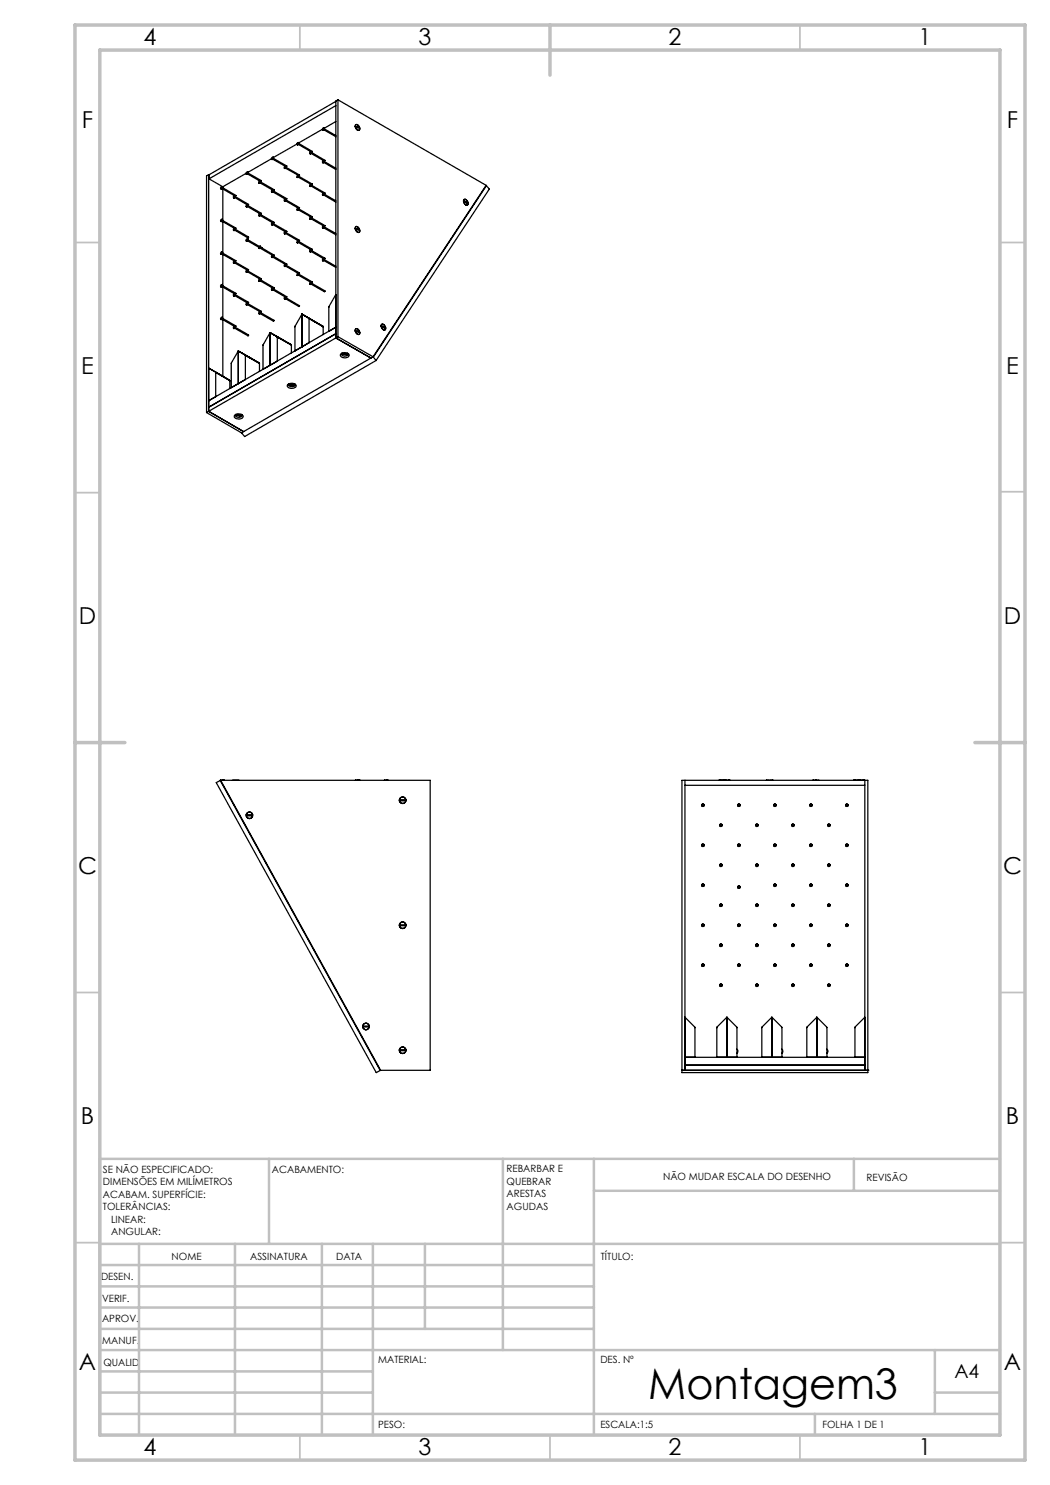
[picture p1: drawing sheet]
<svg xmlns="http://www.w3.org/2000/svg" width="210mm" height="297mm" viewBox="0 0 210 297" stroke-linecap="round" stroke-linejoin="round" font-family="sans-serif">
<g fill="none" stroke="#c0c0c0" stroke-width=".35">
<path d="M60 5v5M160 5v5M15 48.5h5M200 48.5h5M15 98.5h5M200 98.4h5M15 198.5h5M200 198.5h5M15 248.5h5M200 248.5h5M60 287v5M110 287v5"/>
<path d="M160 287v5"/>
</g>
<g fill="none" stroke="#c0c0c0" stroke-width=".5">
<path d="M53.8 231.8v17M100.6 231.8v38.2M118.8 231.8v55.2M118.8 238.2h81.2M170.8 231.8v6.4M200 231.8h-180v55.2M20 248.8h180M20 257.3h98.8M20 253h98.8M27.8 248.8v38.2M47 248.8v38.2M64.4 248.8v38.2"/>
<path d="M74.6 248.8v38.2M85 248.8v17M20 265.8h98.8M20 261.5h98.8M20 278.5h54.6M20 274.3h54.6M20 270h180M187 278.5h13M187 270v12.8M20 282.8h180M163 282.8v4.2"/>
</g>
<path d="M15 5h190v287h-190zM20 10h180v277h-180zM110 5v10M15 148.5h10M195 148.5h10" fill="none" stroke="#c0c0c0" stroke-width=".7"/>
<g fill="none" stroke="#000" stroke-width=".25">
<path d="M67.6 20l-.4 .2v47.4M67.6 20v47.3M67.6 20l29.7 17.1-22.6 34.3-7.1-4.1M41.7 34.9v47.4M41.7 34.9l-.4 .3v47.3M41.7 34.9l.1 .1M41.8 35v.8M41.8 35.8l2.8 1.6M44.2 37.4h.3l-.3 .3-.1-.1zM44.4 37.3a.25 .25 0 0 1 .1 .3 .25 .25 0 0 1-.3 .1l.2-.1zM44.4 37.7l2.4 1.4M44.5 37.5l2.7 1.6"/>
<path d="M44.6 37.4v.2M44.6 37.8v6.3M46.7 39.2h.3l-.3 .3zM47 39.1a.25 .25 0 0 1 0 .3 .25 .25 0 0 1-.3 .1l.3-.1zM47 39.5l2.4 1.4M47.1 39.3l2.6 1.6M47.2 39.1l-.1 .2M47.2 39.1h.1M49.2 34.7l-4.6 2.7M49.4 34.4a.18 .18 0 0 1 .1 .3 .18 .18 0 0 1-.3 0zM49.5 34.4a.25 .25 0 0 1 .1 .3 .25 .25 0 0 1-.4 .1l.3-.1zM49.5 34.8l2.4 1.4"/>
<path d="M49.6 34.6l2.6 1.5-.1 .2M51.9 36.2h.1a.18 .18 0 0 1 .1 .3 .18 .18 0 0 1-.3-.1zM52 36.2a.25 .25 0 0 1 .1 .3 .25 .25 0 0 1-.3 .1l.2-.1zM52 36.6l2.5 1.4M52.1 36.4l2.7 1.5-.1 .2M54.3 31.7l-4.7 2.8M54.4 38h.1a.18 .18 0 0 1 .1 .3 .18 .18 0 0 1-.3-.1zM54.6 31.9l2.4 1.3M54.6 38.4l2.4 1.4M54.6 31.4l.1 .1a.28 .28 0 0 1-.1 .3 .28 .28 0 0 1-.3 .1l.3-.2zM54.6 38a.28 .28 0 0 1 0 .3 .28 .28 0 0 1-.3 .1 .3 .3 0 0 0 .3-.1 .3 .3 0 0 0 0-.3zM54.7 38.2l2.6 1.5v.2"/>
<path d="M54.7 31.7l2.6 1.5v.2M56.9 39.9l.1-.1a.16 .16 0 0 1 .1 .2 .16 .16 0 0 1-.3 0zM57.2 33.2v.1a.25 .25 0 0 1 0 .3 .25 .25 0 0 1-.3 .1l.3-.2zM57.2 39.8v.1a.25 .25 0 0 1 0 .2 .25 .25 0 0 1-.3 .1 .3 .3 0 0 0 .3-.4zM57.2 33.7l2.4 1.3M57.2 33.5l2.7 1.5-.1 .2M59.4 28.8l-4.7 2.7M59.5 28.6h.2l-.3 .3zM59.7 35a.25 .25 0 0 1 0 .3 .25 .25 0 0 1-.3 .2l.3-.2zM59.7 35.5l2.4 1.3M59.7 28.9l2.4 1.4M59.7 28.5l.1 .1a.28 .28 0 0 1-.1 .3 .28 .28 0 0 1-.3 0h.1"/>
<path d="M59.7 28.5l-.2 .4M59.8 35.3l2.6 1.5-.1 .2M59.8 28.7l2.6 1.6-.1 .1M62 36.9h.2a.21 .21 0 0 1 0 .2 .21 .21 0 0 1-.3 0zM62.1 30.3l.2 .1-.3 .3-.1-.1zM62.2 30.3a.25 .25 0 0 1 .1 .3 .25 .25 0 0 1-.3 .1l.2-.1zM62.2 36.8a.25 .25 0 0 1 .1 .3 .25 .25 0 0 1-.3 .1l.2-.1zM62.2 30.7l2.5 1.4M62.2 37.2l2.5 1.4M62.3 37.1l2.7 1.5-.1 .2M62.3 30.5l2.7 1.6-.1 .1M64.5 25.9l-4.7 2.7"/>
<path d="M64.6 38.7h.2l-.3 .3zM64.6 32.1l.2 .1-.2 .3a.2 .2 0 0 1-.1-.2 .2 .2 0 0 1 .1-.2zM64.6 25.6l.2 .1-.2 .3a.2 .2 0 0 1-.1-.2 .2 .2 0 0 1 .1-.2zM64.8 32.1a.25 .25 0 0 1 0 .3 .25 .25 0 0 1-.3 .1h.2zM64.8 25.6a.25 .25 0 0 1 0 .3 .25 .25 0 0 1-.3 .1l.2-.1zM64.8 38.6a.25 .25 0 0 1 0 .3 .25 .25 0 0 1-.3 .1h.2zM64.8 32.5l2.4 1.4M64.8 26l2.4 1.3M64.8 39l2.4 1.4M64.9 32.3l2.3 1.4M64.9 25.8l2.3 1.3M64.9 38.8l2.3 1.4"/>
<path d="M67.2 20.3l-25.4 14.7M67.2 21.1l-25.4 14.7M67.2 24.3l-2.3 1.3M71 25.4h.8M71.1 25l.4-.1 .4 .5h-.9zM71.1 25.6h.8v.3l-.4 .1zM71.2 24.9a.73 .73 0 0 1 .6 1.2 .78 .78 0 0 1-.6-1.2zM71.8 25.4v.2M71.9 25.4h-.1M92.8 39.9a.73 .73 0 0 1 .7 1.1 .78 .78 0 0 1-.7-1.1zM44.2 57l.1-.1 .2 .1a.2 .2 0 0 1-.1 .3 .2 .2 0 0 1-.3-.1zM44.2 43.9h.2a.21 .21 0 0 1 0 .3 .21 .21 0 0 1-.3 0z"/>
<path d="M44.4 50.4a.27 .27 0 0 1 .1 .3 .27 .27 0 0 1-.3 .1l.2-.1zM44.4 56.9a.26 .26 0 0 1 .1 .3 .26 .26 0 0 1-.3 .2 .3 .3 0 0 0 .2-.5zM44.4 43.8a.25 .25 0 0 1 .1 .4 .25 .25 0 0 1-.3 .1l.2-.2zM44.4 50.8l2.4 1.4M44.4 57.3l2.4 1.4M44.4 44.2l2.4 1.4M44.5 57.1l2.7 1.6-.1 .1M44.5 44.1l2.7 1.5-.1 .2M44.5 50.6l2.7 1.5M44.6 44.3v6.3M44.6 50.9v6.3M44.6 57.4v6.3"/>
<path d="M46.7 45.7l.3 .1-.3 .3zM46.7 58.8l.2-.1 .1 .1-.2 .3h-.1zM47 45.6a.25 .25 0 0 1 0 .4 .25 .25 0 0 1-.3 .1l.3-.2zM47 52.2a.25 .25 0 0 1 0 .3 .25 .25 0 0 1-.3 .1l.3-.1zM47 58.7a.27 .27 0 0 1 0 .3 .27 .27 0 0 1-.3 .2 .3 .3 0 0 0 .3-.5zM47 52.6l2.4 1.4M47 59.1l2.4 1.4M47.1 58.9l2.6 1.6-.1 .1M47.1 45.9l2.6 1.6-.1 .1-2.6-1.6M47.1 52.4l2.6 1.5M47.2 52.2l-.1 .1M47.2 52.1v.1"/>
<path d="M49.4 47.8a.21 .21 0 0 1 .1 .2 .21 .21 0 0 1-.3 .1zM49.4 40.9a.21 .21 0 0 1 .1 .3 .21 .21 0 0 1-.3 .1zM49.4 54a.19 .19 0 0 1 .1 .2 .19 .19 0 0 1-.3 .1zM49.5 47.8a.25 .25 0 0 1 .1 .3 .25 .25 0 0 1-.4 .1l.3-.1zM49.5 40.9a.25 .25 0 0 1 .1 .3 .25 .25 0 0 1-.4 .1h.3zM49.5 54a.25 .25 0 0 1 .1 .3 .25 .25 0 0 1-.4 .1l.3-.1zM49.5 48.2l2.3 1.3M49.5 41.3l2.4 1.4M49.5 54.4l2.4 1.4M49.6 41.1l2.6 1.5-.1 .3M49.6 48l2.3 1.3M49.6 54.2l2.6 1.5"/>
<path d="M49.7 54l-.1 .1M49.7 40.9l-.1 .2M49.7 40.9h.1M49.7 53.9v.1M51.9 55.8h.1a.19 .19 0 0 1 0 .2 .19 .19 0 0 1-.2 .1zM51.9 49.2h.1a.21 .21 0 0 1 0 .3 .21 .21 0 0 1-.2 .1zM51.9 42.7h.1a.18 .18 0 0 1 0 .3 .18 .18 0 0 1-.2 0zM52 49.2a.25 .25 0 0 1 .1 .4 .25 .25 0 0 1-.3 .1l.2-.1zM52 55.8a.25 .25 0 0 1 .1 .3 .25 .25 0 0 1-.3 .1l.2-.1zM52 42.7a.25 .25 0 0 1 .1 .3 .25 .25 0 0 1-.3 .1h.2zM52 49.6l2.5 1.4M52 56.2l2.5 1.4"/>
<path d="M52 43.1l2.5 1.4M52.1 42.9l2.7 1.5-.1 .2M52.1 56l2.7 1.5M52.2 55.8l-.1 .1M52.2 49.5h-.1l2.7 1.5-.1 .2M52.2 49.5h.1M52.2 55.7v.1M54.4 44.6l.1-.1a.18 .18 0 0 1 .1 .3 .18 .18 0 0 1-.3 0zM54.6 44.9l2.4 1.4M54.6 51.4l2.4 1.4M54.6 58l2.4 1.4M54.6 44.5l.1 .1a.26 .26 0 0 1-.1 .3 .26 .26 0 0 1-.3 0 .28 .28 0 0 0 .3-.1 .28 .28 0 0 0 0-.3z"/>
<path d="M54.6 51l.1 .1a.26 .26 0 0 1-.1 .3 .26 .26 0 0 1-.3 .1 .28 .28 0 0 0 .3-.2 .28 .28 0 0 0 0-.3zM54.6 57.6h.1a.26 .26 0 0 1-.1 .3 .26 .26 0 0 1-.3 .1 .28 .28 0 0 0 .3-.1 .28 .28 0 0 0 0-.3zM54.7 51.3l2.7 1.5-.1 .2M54.7 44.7l2.6 1.5v.2M54.7 57.8l2.6 1.5M54.8 57.5v.1M54.8 57.6l-.1 .1M56.9 53l.3-.1a.2 .2 0 0 1-.1 .3 .2 .2 0 0 1-.3-.1zM57 46.3a.16 .16 0 0 1 .1 .3 .16 .16 0 0 1-.3-.1zM57.2 46.3a.27 .27 0 0 1 0 .3 .27 .27 0 0 1-.3 .1l.3-.1zM57.2 52.8v.1a.25 .25 0 0 1 0 .3 .25 .25 0 0 1-.3 .1l.3-.2zM57.2 59.4a.25 .25 0 0 1 0 .3 .25 .25 0 0 1-.3 .1l.3-.1z"/>
<path d="M57.2 46.7l2.4 1.4M57.2 53.2l2.4 1.4M57.2 40.2l2.4 1.4M57.2 59.6l2.7 1.5v.2l-2.7-1.5M57.2 53.1l2.7 1.5-.1 .1M57.2 46.5l2.7 1.5-.1 .2M57.2 40l2.7 1.5-.1 .2M57.3 59.3l.1 .1M57.4 59.4l-.1 .1M59.5 48.2l.1-.1 .1 .1a.2 .2 0 0 1-.1 .3 .2 .2 0 0 1-.2-.1zM59.5 54.7h.2a.2 .2 0 0 1-.1 .3 .2 .2 0 0 1-.2-.1zM59.5 41.6h.1l.1 .1a.2 .2 0 0 1-.1 .3 .2 .2 0 0 1-.2-.1z"/>
<path d="M59.7 48.1a.27 .27 0 0 1 0 .3 .27 .27 0 0 1-.3 .1 .3 .3 0 0 0 .3-.4zM59.7 54.6a.25 .25 0 0 1 0 .3 .25 .25 0 0 1-.3 .2l.3-.2zM59.7 41.6a.28 .28 0 0 1 0 .3 .28 .28 0 0 1-.3 .1l.3-.2zM59.7 48.5l2.4 1.4M59.7 55l2.4 1.4M59.7 42l2.4 1.4M59.8 54.9l2.6 1.5-.1 .1M59.8 48.3l2.6 1.5-.1 .2M59.8 41.8l2.6 1.5-.1 .2M62 49.9h.2l.1 .1a.2 .2 0 0 1-.1 .3 .2 .2 0 0 1-.3-.1zM62 56.5h.3a.2 .2 0 0 1-.1 .3 .2 .2 0 0 1-.3-.1zM62.2 49.9a.27 .27 0 0 1 .1 .3 .27 .27 0 0 1-.3 .1 .3 .3 0 0 0 .2-.4z"/>
<path d="M62.2 56.4a.25 .25 0 0 1 .1 .4 .25 .25 0 0 1-.3 .1l.2-.2zM62.2 43.4a.25 .25 0 0 1 .1 .3 .25 .25 0 0 1-.3 .1l.2-.2zM62.2 50.3l2.5 1.4M62.2 43.8l2.5 1.4M62.3 56.7l2.7 1.5v.1l-2.8-1.5M62.3 50.1l2.7 1.5-.1 .2M62.3 43.6l2.7 1.5-.1 .2M64.6 51.7h.1l.1 .1-.2 .3h-.1zM64.8 45.2a.25 .25 0 0 1 0 .3 .25 .25 0 0 1-.3 .1l.2-.1zM64.8 51.7a.27 .27 0 0 1 0 .3 .27 .27 0 0 1-.3 .1h.2zM64.8 45.6l2.4 1.4M64.8 52.1l2.4 1.4"/>
<path d="M64.9 45.4l2.3 1.3M64.9 51.9l2.3 1.4M67.2 58.9l-1.4 2.5v4.9l1.4-.9-25.5 14.7 1.4-.8v-4.8M71 45.8l.1-.4 .2-.1 .6 .5M71 45.8h.9M71 45.8l.8 .1M71.1 46h.8v.4l-.4 .1zM71.2 45.3a.75 .75 0 0 1 .6 1.2 .83 .83 0 0 1-.6-1.2zM71.8 45.9v.1M71.9 45.8l-.1 .1M92.7 40.2h.1M92.7 40.2l.9 .6a.29 .29 0 0 1-.4 .2l-.3-.3z"/>
<path d="M92.7 40.1l.2-.2h.3l.4 .7M92.7 40.1v.1M92.7 40.2l.8 .4M92.7 40.1l.9 .5M93.5 40.6v.1M93.5 40.6h.1M43.1 74.4v.1M43.1 74.4l2.9 1.7M43.1 74.5l2.9 1.6M44.2 63.5l.3 .1a.2 .2 0 0 1-.1 .2 .2 .2 0 0 1-.3-.1zM44.4 63.5a.25 .25 0 0 1 .1 .3 .25 .25 0 0 1-.3 .1l.2-.2zM44.4 63.8l2.4 1.5"/>
<path d="M44.5 63.7l2.7 1.5-.1 .2M44.6 63.9v11.3l-2.9-1.6 1.4 .8M46 76.1v1.6M46.7 65.3l.2-.1 .1 .2-.2 .2h-.1zM47 65.2a.26 .26 0 0 1 0 .4 .26 .26 0 0 1-.3 .1 .3 .3 0 0 0 .3-.5zM47.1 65.5l2.6 1.5v.1l-2.7-1.5M47.7 70.2l1.4 .9M47.7 70.2l-1.5 2.4v4.9l2.9-1.6v-4.8M47.7 70.2v6.5M47.7 70.2l4.2 2.4M49.1 71.1l2.8 1.6M49.5 60.5a.27 .27 0 0 1 .1 .3 .27 .27 0 0 1-.4 .2l.3-.1z"/>
<path d="M49.5 60.9l2.4 1.4M49.6 60.7l2.6 1.6-.1 .1M50.5 71.8l1.4 .8M51.9 72.6v.1M51.9 72.7v1.6M52 62.3a.25 .25 0 0 1 .1 .3 .25 .25 0 0 1-.3 .1h.2zM52.1 62.5l2.7 1.6v.1l-2.8-1.5M54 66.5l1.5 .9M54 66.5l-1.4 2.5v4.9l1.4-.8M54 66.5v6.6M54 66.5l4.2 2.4M55.5 67.4v4.8l-1.5 .9"/>
<path d="M55.5 67.4l2.8 1.6M56.9 68.2l1.3 .7M57.6 76.9a1.06 1.06 0 0 1 1.6 .3 1.07 1.07 0 0 1-1.8-.1zM57.7 76.9a.81 .81 0 0 0 1.2 .2M57.7 76.9l1.2 .2M57.8 76.8v.1M57.8 76.9h-.1M57.8 76.9l1.1 .1M57.8 76.8l1.2 .2-.1-.2M58.2 68.9l.1 .1M58.3 69v1.6M58.9 77v.1"/>
<path d="M58.9 77h.1M60.4 62.8l-1.4 2.5v4.9l1.4-.8M60.4 62.8v6.6M60.4 62.8l4.2 2.5M61.8 63.7l2.8 1.6M61.8 63.7v4.8l-1.4 .9M61.8 63.7l2.8 1.7M64.6 65.3v.1M64.6 65.4v1.5M67.2 66.7l-25.5 14.8M67.2 67.6l-25.5 14.7M67.2 67.6l7 4"/>
<path d="M67.6 67.3l-.4 .3M68.2 70.7a1.12 1.12 0 0 1 1.7 .4 1.03 1.03 0 0 1-1.8-.1zM68.3 70.8a.78 .78 0 0 0 1.3 .2M68.3 70.8l1.3 .2M68.4 70.8h-.1M68.4 70.8l1.1 .1M68.4 70.7v.1M68.4 70.6l-.1 .1M69.5 70.9l.1 .1M69.5 70.9h.1M69.5 70.6l.1 .3-1.3-.2M71 66.2h.9"/>
<path d="M71.1 66.4h.8a.32 .32 0 0 1-.2 .5zM71.2 65.8h.3l.4 .4h-.9zM71.2 65.8a.73 .73 0 0 1 .6 1.1 .78 .78 0 0 1-.6-1.1zM71.8 66.2v.2M74.6 71.4l-26.3 15.2M74.6 71.4l22.6-34.3 .7 .7-22.7 34.3M74.6 71.4l.6 .7M75.2 72.1l-26.3 15.2-.6-.7M76.2 65.2l.9 .6a.26 .26 0 0 1-.1 .2 .26 .26 0 0 1-.3 0l-.3-.4zM76.2 65.2h.1M76.2 65.1l.2-.3 .3 .1 .4 .7M76.2 65.1v.1"/>
<path d="M76.2 65.2l.8 .4M76.2 65.1l.9 .5M76.3 64.9a.73 .73 0 0 1 .7 1.1 .78 .78 0 0 1-.7-1.1zM77 65.6v.1M77 65.6h.1M41.3 82.5l7 4.1M41.7 82.3l7 4M41.7 82.3l-.4 .2M46.9 83.1a1.1 1.1 0 0 1 1.7 .2 1.03 1.03 0 0 1-1.8 0zM47.1 83.1a.74 .74 0 0 0 1.2 .1M47.1 83.1l1.2 .1M47.2 83h.1"/>
<path d="M47.2 83l-.1 .1M47.2 83l1.1 .1M47.2 82.9l-.1 .1M48.3 82.9l.1 .2-1.3-.1M48.3 83.1v.1M48.3 83.1h.1M48.3 86.6h.1M43.3 156.5l.8-.4 32 58-.9 .4zM44 156.1h42v58h-10zM44.1 156v.1M44.6 156v.1M44.7 156v.1"/>
<path d="M44.9 156v.1M46.5 156h1.3M71.1 156v.1M71.5 156v.1M71.6 156v.1M71.7 156h.1M71.7 156v.1M71.8 156v.1M71.8 156h.1M76.9 156v.1M77.4 156v.1M77.6 156v.1"/>
<path d="M80 159.9v.3M80.1 159.6l.5-.2 .4 .2 .2 .3h-1.3zM81.1 159.9v.3M136.4 156.1h37.2v58.4h-37.2zM137 156.1v58M137 157.1h36M143.8 156v.1M143.9 156v.1M144 156v.1M144.1 156v.1M144.1 156h.1M144.2 156v.1"/>
<path d="M144.4 156v.1M144.6 156h.1M144.6 156v.1M144.7 156v.1M144.8 156h.1M144.8 156v.1M144.9 156v.1M145.1 156v.1M145.2 156v.1M145.4 156v.1M145.6 156h.1M145.6 156v.1"/>
<path d="M145.7 156v.1M145.8 156h.1M145.9 156v.1M146 156v.1M153.3 156h.5M153.3 156v.1M154 156l.6 .1M162.6 156h.1M162.6 156v.1M162.7 156v.1M162.9 156v.1M163.1 156v.1"/>
<path d="M163.2 156v.1M163.3 156v.1M163.5 156v.1M163.7 156v.1M163.8 156v.1M170.8 156v.1M170.9 156v.1M171 156v.1M171.1 156v.1M171.4 156v.1M171.6 156h.1M171.6 156v.1"/>
<path d="M171.7 156v.1M171.8 156h.1M171.9 156v.1M172 156v.1M172.1 156v.1M172.2 156v.1M172.4 156v.1M172.6 156h.1M172.6 156v.1M172.7 156h.1M172.7 156v.1M172.8 156h.1"/>
<path d="M172.8 156v.1M172.9 156v.1M172.9 156l.1 58.1M49.2 163.2h1.3a.64 .64 0 0 1-.6 .5 .64 .64 0 0 1-.7-.5zM49.3 162.9v.3M49.4 162.6l.6-.2 .3 .2 .2 .3h-1.3zM50.4 162.9v.3M79.9 160.2h1.3a.66 .66 0 0 1-.7 .5 .66 .66 0 0 1-.6-.5zM79.9 185.1h1.3a.66 .66 0 0 1-.7 .6 .66 .66 0 0 1-.6-.6zM80 185v.1M80.1 184.6l.5-.2 .4 .2 .2 .4h-1.3zM81.1 185v.1"/>
<path d="M72.6 205.4h1.2a.64 .64 0 0 1-.6 .6 .64 .64 0 0 1-.6-.6zM72.6 205.2v.2M72.7 204.8l.6-.2 .4 .2 .1 .4h-1.2zM73.8 205.2v.2M79.9 210.1h1.3a.66 .66 0 0 1-.7 .6 .66 .66 0 0 1-.6-.6zM80 209.9v.2M80.1 209.6l.5-.2 .4 .2 .2 .3h-1.3zM81.1 209.9v.2M136.4 214.1h.1M136.4 214.1h37.2M137 203.4l2 2.1v6M137 211.5h36"/>
<path d="M137 213h36M145.4 203.4l2 2.1v6M145.4 203.4l-2 2.1v6M145.4 203.4v8.1M147.4 209.8l.2 .4-.2 .4M154.4 203.4l2 2.1v6M154.4 203.4l-2 2.1v6M154.4 203.4v8.1M156.4 209.8l.2 .4-.2 .4M163.4 203.4l2 2.1v6M163.4 203.4l-2 2.1v6M163.4 203.4v8.1"/>
<path d="M165.4 209.8l.2 .4-.2 .4M173 203.4l-2 2.1v6M173.6 214.1h.1"/>
<circle cx="54.5" cy="31.6" r=".18"/>
<circle cx="57" cy="33.4" r=".18"/>
<circle cx="59.6" cy="35.2" r=".18"/>
<circle cx="44.3" cy="50.6" r=".18"/>
<circle cx="46.9" cy="52.4" r=".18"/>
<circle cx="54.5" cy="57.8" r=".19"/>
<circle cx="54.5" cy="51.2" r=".19"/>
<circle cx="57.1" cy="59.6" r=".19"/>
<circle cx="62.1" cy="43.6" r=".18"/>
<circle cx="64.7" cy="45.4" r=".18"/>
<circle cx="49.4" cy="60.7" r=".18"/>
<circle cx="52" cy="62.5" r=".18"/>
<circle cx="49.9" cy="163.1" r=".66"/>
<circle cx="80.5" cy="160" r=".64"/>
<circle cx="140.6" cy="169.1" r=".24"/>
<circle cx="140.6" cy="169" r=".25"/>
<circle cx="140.6" cy="177" r=".25"/>
<circle cx="140.6" cy="161" r=".25"/>
<circle cx="140.6" cy="177" r=".23"/>
<circle cx="140.6" cy="161.1" r=".23"/>
<circle cx="144.2" cy="173" r=".23"/>
<circle cx="144.2" cy="165" r=".23"/>
<circle cx="144.2" cy="165.1" r=".25"/>
<circle cx="147.8" cy="169.1" r=".24"/>
<circle cx="147.8" cy="177.4" r=".23"/>
<circle cx="147.8" cy="161.1" r=".23"/>
<circle cx="147.8" cy="169" r=".25"/>
<circle cx="147.8" cy="177.4" r=".25"/>
<circle cx="147.8" cy="161" r=".24"/>
<circle cx="151.4" cy="165.1" r=".25"/>
<circle cx="151.4" cy="173.1" r=".22"/>
<circle cx="151.4" cy="165" r=".22"/>
<circle cx="155" cy="169.1" r=".23"/>
<circle cx="155" cy="169" r=".25"/>
<circle cx="155" cy="177.1" r=".25"/>
<circle cx="155" cy="177" r=".22"/>
<circle cx="155" cy="161.1" r=".22"/>
<circle cx="155" cy="161" r=".24"/>
<circle cx="158.6" cy="165.1" r=".25"/>
<circle cx="158.6" cy="165" r=".22"/>
<circle cx="158.6" cy="173.1" r=".26"/>
<circle cx="162.2" cy="169.1" r=".23"/>
<circle cx="162.2" cy="169" r=".25"/>
<circle cx="162.2" cy="177.1" r=".25"/>
<circle cx="162.2" cy="177" r=".22"/>
<circle cx="162.2" cy="161.1" r=".22"/>
<circle cx="162.2" cy="161" r=".24"/>
<circle cx="165.8" cy="165.1" r=".25"/>
<circle cx="165.8" cy="165" r=".22"/>
<circle cx="165.8" cy="173.1" r=".26"/>
<circle cx="169.4" cy="169.1" r=".23"/>
<circle cx="169.4" cy="169" r=".25"/>
<circle cx="169.4" cy="177.1" r=".25"/>
<circle cx="169.4" cy="177" r=".22"/>
<circle cx="169.4" cy="161.1" r=".22"/>
<circle cx="169.4" cy="161" r=".24"/>
<circle cx="80.5" cy="185" r=".66"/>
<circle cx="140.6" cy="185.1" r=".25"/>
<circle cx="140.6" cy="193.1" r=".23"/>
<circle cx="144.2" cy="181.1" r=".23"/>
<circle cx="144.2" cy="197" r=".23"/>
<circle cx="144.2" cy="197.1" r=".25"/>
<circle cx="144.2" cy="189.1" r=".25"/>
<circle cx="144.2" cy="181" r=".24"/>
<circle cx="147.8" cy="185" r=".23"/>
<circle cx="147.8" cy="193" r=".24"/>
<circle cx="151.4" cy="197.1" r=".25"/>
<circle cx="151.4" cy="189.1" r=".25"/>
<circle cx="151.4" cy="181.1" r=".22"/>
<circle cx="151.4" cy="197" r=".22"/>
<circle cx="151.4" cy="181" r=".24"/>
<circle cx="155" cy="185.1" r=".22"/>
<circle cx="155" cy="193.1" r=".22"/>
<circle cx="158.6" cy="197.1" r=".25"/>
<circle cx="158.6" cy="189.1" r=".25"/>
<circle cx="158.6" cy="181.1" r=".22"/>
<circle cx="158.6" cy="197" r=".22"/>
<circle cx="158.6" cy="181" r=".24"/>
<circle cx="162.2" cy="185.1" r=".22"/>
<circle cx="162.2" cy="193.1" r=".22"/>
<circle cx="165.8" cy="197.1" r=".25"/>
<circle cx="165.8" cy="189.1" r=".25"/>
<circle cx="165.8" cy="181.1" r=".22"/>
<circle cx="165.8" cy="197" r=".22"/>
<circle cx="165.8" cy="181" r=".24"/>
<circle cx="169.4" cy="185.1" r=".22"/>
<circle cx="169.4" cy="193.1" r=".22"/>
<circle cx="73.2" cy="205.3" r=".66"/>
<circle cx="80.5" cy="210.1" r=".66"/>
</g>
<text font-size="8.5" x="129.7" y="279.7">Montagem3</text>
<g font-size="4.7">
<text x="28.7" y="9">4</text>
<text x="83.7" y="9">3</text>
<text x="133.7" y="9">2</text>
<text x="183.7" y="9">1</text>
<text x="16.4" y="25.5">F</text>
<text x="201.4" y="25.5">F</text>
<text x="16.2" y="74.7">E</text>
<text x="201.2" y="74.8">E</text>
<text x="15.8" y="124.7">D</text>
<text x="200.8" y="124.7">D</text>
<text x="15.6" y="174.7">C</text>
<text x="200.6" y="174.8">C</text>
<text x="16.2" y="224.8">B</text>
<text x="201.2" y="224.8">B</text>
<text x="15.8" y="274">A</text>
<text x="200.8" y="274">A</text>
<text x="28.7" y="291">4</text>
<text x="83.7" y="291">3</text>
<text x="133.7" y="291">2</text>
<text x="183.7" y="291">1</text>
</g>
<text font-size="3.9" x="190.9" y="275.5">A4</text>
<g font-size="2">
<text x="20.6" y="234.6">SE NÃO ESPECIFICADO:</text>
<text x="20.6" y="237.1">DIMENSÕES EM MILÍMETROS</text>
<text x="20.6" y="239.6">ACABAM. SUPERFÍCIE:</text>
<text x="54.4" y="234.6">ACABAMENTO:</text>
<text x="101.3" y="234.5">REBARBAR E</text>
<text x="101.3" y="237">QUEBRAR</text>
<text x="101.3" y="239.5">ARESTAS</text>
<text x="132.6" y="236">NÃO MUDAR ESCALA DO DESENHO</text>
<text x="173.3" y="236.2">REVISÃO</text>
<text x="20.6" y="242.1">TOLERÂNCIAS:</text>
<text x="22.2" y="244.6">LINEAR:</text>
<text x="101.3" y="242">AGUDAS</text>
<text x="22.2" y="247.1">ANGULAR:</text>
<text x="34.3" y="252">NOME</text>
<text x="50" y="251.9">ASSINATURA</text>
<text x="67.2" y="251.9">DATA</text>
<text x="120.2" y="251.9">TÍTULO:</text>
<text x="20.2" y="256.1">DESEN.</text>
<text x="20.4" y="260.3">VERIF.</text>
<text x="20.4" y="264.4">APROV.</text>
<text x="20.5" y="268.8">MANUF.</text>
<text x="20.7" y="273.1">QUALID</text>
<text x="75.7" y="272.5">MATERIAL:</text>
<text x="120.1" y="272.5">DES. Nº</text>
<text x="75.6" y="285.5">PESO:</text>
<text x="120.1" y="285.6">ESCALA:1:5</text>
<text x="164.5" y="285.6">FOLHA 1 DE 1</text>
</g>
</svg>
